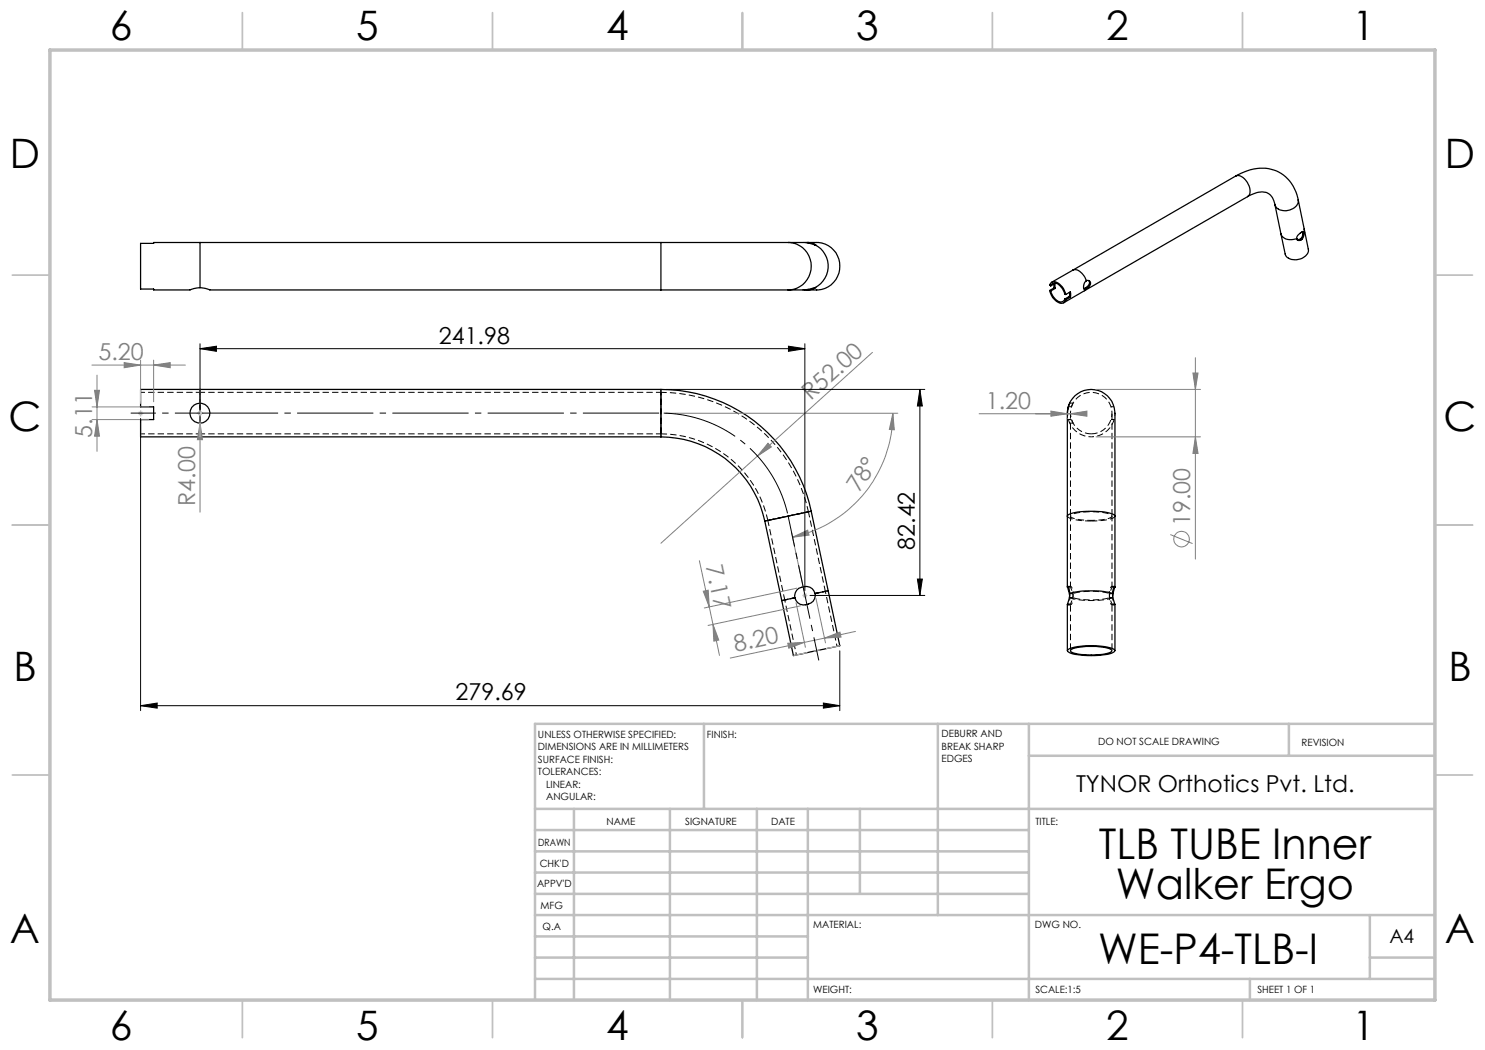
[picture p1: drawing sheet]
<svg xmlns="http://www.w3.org/2000/svg" width="297mm" height="210mm" viewBox="0 0 297 210" stroke-linecap="round" stroke-linejoin="round" font-family="sans-serif">
<path d="M159 119.5l-2 .5 2-.5M163 118.7l2.1-.4-2.1 .4M214.6 118.7l-.1 1.1-.4 1M214.6 119.5l-.1-1-.4-1.1M218.2 104.1a7.7 7.7 0 0 0 4.2-.8v-.1a4.5 4.5 0 0 0-3.2-.8 10 10 0 0 0-5 .6l-.1 .3a6.6 6.6 0 0 0 4.1 .8M221.9 118.7l.1 1.1 .4 1M221.9 119.5l.1-1 .4-1.1" fill="none" stroke="#000" stroke-width=".2" stroke-dasharray="1.3 .6" stroke-dashoffset=".5" stroke-linecap="butt"/>
<g fill="none" stroke="#000" stroke-width=".2" stroke-dasharray="1.3 .6" stroke-linecap="butt">
<path d="M132.2 86.8v-8.3v8.3M213.5 82.6v.4M213.9 84.5v.1M214.1 82.7v-.1M214.3 81.3h-.6M214.3 83.9h-.6M218.2 86.8a4.1 4.1 0 0 0 3.7-6.1 4.1 4.1 0 0 0-7-.5 4.1 4.1 0 0 0 2.7 6.5l.6 .1M222.8 83.9h-.6M222.8 81.3h-.6M153.6 104.1l8.1-1.7-8.1 1.7M213.6 117.3h.5M213.7 117.4h.4"/>
<path d="M213.9 119.1l.1 .4M214 119.5v.1M214.1 117.4v-.1M214.2 117.3h-.7M214.6 119.6v-.1M218.2 104.2a10.2 10.2 0 0 1-4.6-.8l-.1-.2M221.9 119.6v-.1M222.4 117.4v-.1M222.5 119.5v.1M222.6 119.1l-.1 .4M222.8 117.4h-.4M222.9 117.3h-.5"/>
<path d="M222.9 117.3h-.6M223 103.2v.1a5.1 5.1 0 0 1-3.4 .9h-1.4M213.5 120.8h.6M213.5 120.9h.6M213.5 121h.7M214.1 120.8v.1M214.1 120.9l.1 .1M222.3 121h.6M222.4 120.8v.1M223 120.8h-.6M223 120.9h-.6"/>
</g>
<path d="M218.2 87.4a4.7 4.7 0 0 1-4.7-4.8M223 82.6a4.7 4.7 0 0 1-4.8 4.8M156.9 120l2.4 11M167.4 129.3l-2.3-11M214.2 121l.3-.5 .1-.9" fill="none" stroke="#000" stroke-width=".2" stroke-dasharray="1.3 .6" stroke-dashoffset=".7" stroke-linecap="butt"/>
<path d="M132.2 86.8a21.8 21.8 0 0 1 21.4 17.3M153.6 104.1l3.3 15.9M161.7 102.4a30.2 30.2 0 0 0-29.5-23.9M165.1 118.3l-3.4-15.9M222.5 119.5a16.6 16.6 0 0 1-8.5 0" fill="none" stroke="#000" stroke-width=".2" stroke-dasharray="1.3 .6" stroke-dashoffset=".1" stroke-linecap="butt"/>
<path d="M40 78.5h-11.9M28.1 86.8h11.9M40 84.6v2.2v-2.2M40 80.6v-2.1v2.1M214.3 81.3l.3-.7M214.6 84.6l-.3-.6" fill="none" stroke="#000" stroke-width=".2" stroke-dasharray="1.3 .6" stroke-dashoffset=".4" stroke-linecap="butt"/>
<path d="M132.2 78.5h-92.2M40 86.8h92.2M213.9 84.6h.7M214.6 80.6h-.7M214 118.7h.6M214 119.6h.6M214 119.5h.6M222.5 118.7h-.6M222.5 119.6h-.6M222.5 119.5h-.6" fill="none" stroke="#000" stroke-width=".2" stroke-dasharray="1.3 .6" stroke-dashoffset=".3" stroke-linecap="butt"/>
<path d="M40 77.9v9.5M132.2 77.9v9.5M162.3 102.2l-9.3 2" fill="none" stroke="#000" stroke-width=".2" stroke-dasharray="1.3 .6" stroke-dashoffset=".6" stroke-linecap="butt"/>
<path d="M159 119.5l-2.6 .6M165.7 118.1l-2.7 .6M214.1 103.2v14.2M222.4 117.4v-14.2" fill="none" stroke="#000" stroke-width=".2" stroke-dasharray="1.3 .6" stroke-dashoffset=".2" stroke-linecap="butt"/>
<g fill="none" stroke="#000" stroke-width=".25">
<path d="M247.2 35.2a9 9 0 0 1 8.6-.8 7.8 7.8 0 0 1 3.8 5.6M247.2 35.2a2.22 2.22 0 0 1 2.4 1.6 1.89 1.89 0 0 1-.1 2.5M247.2 35.2l-32.6 18.8M249.5 39.3a4.3 4.3 0 0 1 4.2-.6 3.1 3.1 0 0 1 1.3 2.2M249.5 39.3l-32.6 18.8M259.6 40a2.28 2.28 0 0 1-2.4 2.1 2 2 0 0 1-2.2-1.2M259.6 40l1.2 5.8M40 57.5l2 .5h90.2M40 48.5v9M132.2 48.5h25.4M132.2 58h25.4M132.2 48.5h-101.5v.2h-2.6v9.1h2.6v.2h7.3l2-.5"/>
<path d="M132.2 48.5v9.5M157.6 48.5h3.8l1.6 .5M157.6 48.5a4.7 4.7 0 0 1 4.6 4.7 4.7 4.7 0 0 1-4.6 4.8M161.1 58h.5M161.1 48.5h.5M161.4 48.5a6.1 6.1 0 0 1 4.8 1 4.8 4.8 0 0 1 1.5 5.3 4.8 4.8 0 0 1-4.4 3.2h-1.9M161.6 48.5l1 .2 .4 .3M161.6 48.5v.1M161.6 57.9v.1M163 57.5l-2.1 .5h-3.3M163 49h.1M163 49a4.8 4.8 0 0 1 2.6 4.2 4.8 4.8 0 0 1-2.6 4.3"/>
<path d="M163 57.5h.1M163 57.5l-.4 .3-1 .2M209.9 58.1a3.1 3.1 0 0 0 2.5 2.6l.4-.2 .3-.5M209.9 58.1l.2 .1M210.1 57.2l-.2-.2a1 1 0 0 1 1.8-.4 3.5 3.5 0 0 1 1.4 2.3M210.1 57.2a1.03 1.03 0 0 1 1-.6 1.03 1.03 0 0 1 .9 .5l.6 .8 .3 .9 .2 .1M210.1 58.2a2.86 2.86 0 0 0 2.1 2.2l.5-.2 .2-.4M210.1 57.2l1-.6v1.1M210.8 56.8l.1 .8M210.9 57.6l-1 .5M210.9 57.6l.2 .1M211.1 57.7l-1 .5"/>
<path d="M212.9 59.8l.2 .2M213.1 58.9l1-.5v1M213.9 59.3l-1 .5M213.9 59.3l.2 .1M213.9 58.5v.8M214.1 59.4l-1 .6M214.6 54a1.92 1.92 0 0 1 2.2 1.2l.5 1M214.6 54l-4.2 2.4M216.9 58.1l-4.2 2.5M217.3 56.2a1.23 1.23 0 0 0-.4 1.7l.4-.1M217.3 56.2a.6 .6 0 0 1 .8 .1 .6 .6 0 0 1-.2 .8l-.6 .7M217.3 57.8l-.4 .3"/>
<path d="M217.7 56.1a1.19 1.19 0 0 1-1 1.6M255 40.9l1.2 5.9M256.2 46.8a2.05 2.05 0 0 0 2.8 1h.3M259.3 47.8a.52 .52 0 0 0 .9 .2M259.3 47.8h.1M260 47.9h-.6M260 47.9l.2 .1M260.2 47.7l-.2 .2M260.2 47.7l.2 .1M260.4 47.8l-.2 .2M260.5 46.3v.1M260.5 46.5v.7l-.3 .5"/>
<path d="M260.5 46.5h.1M260.5 46.4v.1M260.5 46.4l.2 .2M260.5 46.5l.2 .1M260.7 46.6l-.1-.3a2.01 2.01 0 0 0-1.3 1.5M260.7 46.6h.1M260.7 46.6v.7l-.3 .5M260.8 45.8l.9 4a2.22 2.22 0 0 1-2.4 2.2 1.96 1.96 0 0 1-2.3-1.2l-.8-4M260.8 45.8l-.1 .8M40 77.9v2.7M132.2 77.9a30.7 30.7 0 0 1 30 24.4M132.2 77.9h-104.1v3.5h2.6v2.5h-2.6v3.5h104.1"/>
<path d="M132.2 77.9v9.5M40 80.6a1.99 1.99 0 0 1 2 2 1.99 1.99 0 0 1-2 2M40 80.6a1.99 1.99 0 0 0-2 2 1.99 1.99 0 0 0 2 2M40 84.6v2.8M40 80.6v4.1M132.2 87.4a21.2 21.2 0 0 1 20.8 16.8M213.6 81.8l-.1 .8M213.9 80.6l-.3 1.1M153 104.2l3.4 15.9M159 119.5l-2.6 .6M162.2 102.3l-9.2 1.9M162.2 102.3l3.4 15.8"/>
<path d="M163 118.7a2.01 2.01 0 0 0-2.6-1.3 1.73 1.73 0 0 0-1.4 2.1M163 118.7a1.91 1.91 0 0 1-1.7 2.2 1.81 1.81 0 0 1-2.3-1.4M165.6 118.1l2.3 11.1-9.2 1.9-2.3-11M165.6 118.1l-2.6 .6M213.5 103.2v-19.2a6.6 6.6 0 0 1 1-4.3 4.8 4.8 0 0 1 5.7-1.4 4.8 4.8 0 0 1 2.8 5.2v19.7M213.5 103.2v-.1a5.1 5.1 0 0 1 3.3-.8 12.4 12.4 0 0 1 6 .7l.2 .2M213.5 103.2v14.2M213.5 117.3a4 4 0 0 1 0 3.6v9.2M213.5 117.3v.2M213.5 117.5l.4 1.6M213.5 117.3h.1M213.5 117.5h.2"/>
<path d="M214 118.7a17.5 17.5 0 0 1 8.5 0M222.8 117.5h.2M222.9 117.3h.1M223 117.3h-.1a4 4 0 0 0 .1 3.6v9.2M223 117.5l-.5 1.6M223 117.3v.2M223 103.2v14.2M213.6 129.9a10.5 10.5 0 0 1 5.3-.7 8.1 8.1 0 0 1 3.9 .7l.2 .2-.2 .2a11.6 11.6 0 0 1-6 .8l-2.7-.5-.6-.4zM214.2 130a12.5 12.5 0 0 1 8.1 0l.1 .2a8 8 0 0 1-4.8 .8 5.9 5.9 0 0 1-3.5-.8z"/>
</g>
<path d="M214 119.6l-.2 .9-.3 .4M214.2 117.3l.3 .5 .1 .9M222.4 117.3l-.4 .5-.1 .9M222.5 119.6l.2 .9 .3 .4M222.4 120.9l-.4-.4-.1-.9" fill="none" stroke="#000" stroke-width=".2" stroke-dasharray="1.3 .6" stroke-dashoffset=".8" stroke-linecap="butt"/>
<path d="M214.6 119.5a15.1 15.1 0 0 0 7.3 0M221.9 118.7a15.1 15.1 0 0 0-7.3 0M214.1 120.9v9.2M222.4 130.1v-9.2" fill="none" stroke="#000" stroke-width=".2" stroke-dasharray="1.3 .6" stroke-dashoffset="-.2" stroke-linecap="butt"/>
<path d="M214.1 82.6v20.6M222.4 103.2v-20.6" fill="none" stroke="#000" stroke-width=".2" stroke-dasharray="1.3 .6" stroke-dashoffset="-.1" stroke-linecap="butt"/>
<path d="M174.5 70.5l-42.3 38.1M153.6 88.6l.7 .8-2.8 1.8z" fill="none" stroke="#808080" stroke-width=".2"/>
<g fill="none" stroke="#c0c0c0" stroke-width=".35">
<path d="M48.5 2.5v7.5M98.5 2.5v7.5M148.5 2.5v7.5M198.5 2.5v7.5M248.5 2.5v7.5M2.5 55h7.5M287 55h7.5M2.5 105h7.5M287 105h7.5M2.5 155h7.5M287 155h7.5M48.5 200v7.5"/>
<path d="M98.5 200v7.5M148.5 200v7.5M198.5 200v7.5M248.5 200v7.5"/>
</g>
<g fill="none" stroke="#c0c0c0" stroke-width=".5">
<path d="M140.8 144.8v17M187.6 144.8v38.2M205.8 144.8v55.2M205.8 151.2h81.2M257.8 144.8v6.4M287 144.8h-180v55.2M107 161.8h180M107 178.8h98.8M107 174.5h98.8M107 170.3h98.8M107 166h98.8M114.8 161.8v38.2"/>
<path d="M134 161.8v38.2M151.4 161.8v38.2M161.6 161.8v38.2M172 161.8v17M107 195.8h180M107 191.5h54.6M107 187.3h54.6M107 183h180M250 195.8v4.2M274 191.5h13M274 183v12.8"/>
</g>
<path d="M10 10h277v190h-277z" fill="none" stroke="#c0c0c0" stroke-width=".7"/>
<path d="M153.6 88.6l.7 .8-2.8 1.8z" fill="#808080"/>
<path d="M133.2 82.6h46.4M158.3 106.5l2.5 11.7M158.5 107.4l3-1.4 .3 1z" fill="none" stroke="#808080" stroke-width=".2"/>
<path d="M158.5 107.4l3-1.4 .3 1z" fill="#808080"/>
<path d="M178.6 82.6l.3 3.4-1-.1z" fill="none" stroke="#808080" stroke-width=".2"/>
<path d="M178.6 82.6l.3 3.4-1-.1z" fill="#808080"/>
<path d="M178.6 82.6a25.4 25.4 0 0 1-20.1 24.8M139.9 112.1l2.7 12.8M159.3 117.6l-18.4 4M142.6 124.9l1.2 3.1-1 .2zM142.6 124.9l1.3 6.2M160.1 121.2l-18.5 3.9" fill="none" stroke="#808080" stroke-width=".2"/>
<path d="M142.6 124.9l1.2 3.1-1 .2z" fill="#808080"/>
<path d="M140.7 118.2l.9-.2 .3 3.4z" fill="none" stroke="#808080" stroke-width=".2"/>
<path d="M140.7 118.2l.9-.2 .3 3.4z" fill="#808080"/>
<path d="M163.2 119.7l1.9 8.9M157.6 128.6l3.3-.1-3.1 1.1zM159.2 120.5l1.9 9M160.9 128.5l-14.9 3.1M171.1 126.3l-10.2 2.2" fill="none" stroke="#808080" stroke-width=".2"/>
<path d="M157.6 128.6l3.3-.1-3.1 1.1z" fill="#808080"/>
<path d="M164.9 127.6l3.1-1.2 .2 1z" fill="none" stroke="#808080" stroke-width=".2"/>
<path d="M164.9 127.6l3.1-1.2 .2 1z" fill="#808080"/>
<path d="M40 84.6l.5 3.3h-1zM40 82.6v19.8" fill="none" stroke="#808080" stroke-width=".2"/>
<path d="M40 84.6l.5 3.3h-1z" fill="#808080"/>
<path d="M18.4 73h18.7M28.1 72v8.4M30.7 73l3.3-.5v1zM30.7 72v8.4" fill="none" stroke="#808080" stroke-width=".2"/>
<path d="M30.7 73l3.3-.5v1z" fill="#808080"/>
<path d="M24.8 72.5l3.3 .5-3.3 .5z" fill="none" stroke="#808080" stroke-width=".2"/>
<path d="M24.8 72.5l3.3 .5-3.3 .5z" fill="#808080"/>
<path d="M19.4 75v15.3M18.4 83.9h11.3M18.4 81.4h11.3M19.4 83.9l.5 3.3h-1z" fill="none" stroke="#808080" stroke-width=".2"/>
<path d="M19.4 83.9l.5 3.3h-1z" fill="#808080"/>
<path d="M18.9 78.1h1l-.5 3.3z" fill="none" stroke="#808080" stroke-width=".2"/>
<path d="M18.9 78.1h1l-.5 3.3z" fill="#808080"/>
<g fill="none" stroke="#000" stroke-width=".2">
<path d="M40 69.7l3.3-.5v1.1zM40 68.7v12.9M40 69.7h121M133.2 77.9h51.8M157.7 69.2l3.3 .5-3.3 .6zM161 68.7v49.4M184 77.9l.5 3.3h-1zM184 77.9v41.2M28.1 83.7v58.4M162 119.1h23M183.5 115.8h1l-.5 3.3zM168 130.2v11.9"/>
<path d="M28.1 141.1l3.3-.5v1zM28.1 141.1h139.9M164.7 140.6l3.3 .5-3.3 .5z"/>
</g>
<path d="M27.6 82.7h1M27.8 82.3l.7 .7M28.1 82.2v1M28.5 82.3l-.7 .7M39.5 82.6h1M39.7 82.3l.7 .7M40 82.2v.9M40.4 82.3l-.7 .7M160.5 119.1h1M160.6 118.7l.7 .7M161 118.6v1M161.3 118.7l-.7 .7" fill="none" stroke="#c0c0c0" stroke-width=".2"/>
<path d="M40 77.9v9.5M158.7 131.1l9.3-2" fill="none" stroke="#c0c0c0" stroke-width=".2" stroke-dasharray="15.2 1.3 1.3 1.3" stroke-dashoffset="12.4" stroke-linecap="butt"/>
<path d="M28.1 78v9.4" fill="none" stroke="#c0c0c0" stroke-width=".2" stroke-dasharray="15.2 1.3 1.3 1.3" stroke-dashoffset="12.5" stroke-linecap="butt"/>
<path d="M38 82.6h4" fill="none" stroke="#c0c0c0" stroke-width=".2" stroke-dasharray="15.2 1.3 1.3 1.3" stroke-dashoffset="15.1" stroke-linecap="butt"/>
<path d="M40 69.7l3.3-.5v1.1zM157.7 69.2l3.3 .5-3.3 .6zM184 77.9l.5 3.3h-1zM183.5 115.8h1l-.5 3.3zM28.1 141.1l3.3-.5v1zM164.7 140.6l3.3 .5-3.3 .5z" fill="#000"/>
<g fill="none" stroke="#808080" stroke-width=".2">
<path d="M219.2 77.9h20.9M238.6 74.6h1l-.5 3.3zM239.1 71.5v40.3M219.2 87.4h20.9M234.1 106.9l4.4 1.8"/>
<circle cx="236.3" cy="107.8" r="1.56"/>
</g>
<path d="M157.6 103.2a26 26 0 0 0-25.4-20.6" fill="none" stroke="#000" stroke-width=".2" stroke-dasharray="15.2 1.3 1.3 1.3" stroke-dashoffset="-.6" stroke-linecap="butt"/>
<path d="M40 82.6h92.2" fill="none" stroke="#000" stroke-width=".2" stroke-dasharray="15.2 1.3 1.3 1.3" stroke-dashoffset="-.4" stroke-linecap="butt"/>
<path d="M157.6 103.2l3.4 15.9" fill="none" stroke="#000" stroke-width=".2" stroke-dasharray="15.2 1.3 1.3 1.3" stroke-dashoffset="9" stroke-linecap="butt"/>
<path d="M40 82.6h-13.9" fill="none" stroke="#000" stroke-width=".2" stroke-dasharray="15.2 1.3 1.3 1.3" stroke-dashoffset="10.2" stroke-linecap="butt"/>
<path d="M161 119.1l2.8 13" fill="none" stroke="#000" stroke-width=".2" stroke-dasharray="15.2 1.3 1.3 1.3" stroke-dashoffset="10.5" stroke-linecap="butt"/>
<path d="M238.6 74.6h1l-.5 3.3z" fill="#808080"/>
<path d="M239.1 87.4l.5 3.3h-1z" fill="none" stroke="#808080" stroke-width=".2"/>
<path d="M239.1 87.4l.5 3.3h-1z" fill="#808080"/>
<path d="M195.8 82.8h18.3M210.2 82.2l3.3 .6-3.3 .4zM213.5 83.6v.1M214.1 83.6v.1" fill="none" stroke="#808080" stroke-width=".2"/>
<path d="M210.2 82.2l3.3 .6-3.3 .4z" fill="#808080"/>
<path d="M214.1 82.8l3.3-.6v1z" fill="none" stroke="#808080" stroke-width=".2"/>
<path d="M214.1 82.8l3.3-.6v1z" fill="#808080"/>
<g font-size="8.5">
<text x="219.8" y="171.8">TLB TUBE Inner</text>
<text x="223.2" y="179.9">Walker Ergo</text>
<text x="219.6" y="192.7">WE-P4-TLB-I</text>
</g>
<g font-size="8.1">
<text x="22" y="8">6</text>
<text x="71.2" y="8">5</text>
<text x="121.2" y="8">4</text>
<text x="171.2" y="8">3</text>
<text x="221.2" y="8">2</text>
<text x="270.5" y="8">1</text>
<text x="2" y="33.6">D</text>
<text x="289" y="33.6">D</text>
<text x="1.7" y="86.1">C</text>
<text x="288.7" y="86.1">C</text>
<text x="2.7" y="136.1">B</text>
<text x="289.7" y="136.1">B</text>
<text x="2" y="188.6">A</text>
<text x="289" y="188.6">A</text>
<text x="22" y="208">6</text>
<text x="71.2" y="208">5</text>
<text x="121.2" y="208">4</text>
<text x="171.2" y="208">3</text>
<text x="221.2" y="208">2</text>
<text x="270.5" y="208">1</text>
</g>
<g font-size="4.7" fill="#808080">
<text x="19.7" y="72">5.20</text>
<text x="162.1" y="80.3" transform="rotate(-42 162.1 80.3)">R52.00</text>
<text x="197.2" y="81.7">1.20</text>
<text x="18.4" y="87.5" transform="rotate(-90 18.4 87.5)">5.11</text>
<text x="39.1" y="101.1" transform="rotate(-90 39.1 101.1)">R4.00</text>
<text x="171.9" y="98.7" transform="rotate(-57 171.9 98.7)">78°</text>
<text x="238" y="105.2" transform="rotate(-90 238 105.2)">19.00</text>
<text x="141.2" y="113.2" transform="rotate(78 141.2 113.2)">7.17</text>
<text x="147.1" y="130.3" transform="rotate(-12 147.1 130.3)">8.20</text>
</g>
<g font-size="4.7">
<text x="87.8" y="68.7">241.98</text>
<text x="183" y="110" transform="rotate(-90 183 110)">82.42</text>
<text x="91.1" y="140.1">279.69</text>
<text x="215.2" y="158.3">TYNOR Orthotics Pvt. Ltd.</text>
</g>
<text font-size="3.9" x="277.9" y="188.5">A4</text>
<g font-size="2">
<text x="107.6" y="147.6">UNLESS OTHERWISE SPECIFIED:</text>
<text x="141.4" y="147.6">FINISH:</text>
<text x="188.3" y="147.5">DEBURR AND</text>
<text x="188.3" y="150">BREAK SHARP</text>
<text x="219.6" y="149">DO NOT SCALE DRAWING</text>
<text x="260.3" y="149.2">REVISION</text>
<text x="107.6" y="150.1">DIMENSIONS ARE IN MILLIMETERS</text>
<text x="107.6" y="152.6">SURFACE FINISH:</text>
<text x="107.6" y="155.1">TOLERANCES:</text>
<text x="188.3" y="152.5">EDGES</text>
<text x="109.2" y="157.6">LINEAR:</text>
<text x="109.2" y="160.1">ANGULAR:</text>
<text x="121.3" y="165">NAME</text>
<text x="137" y="164.9">SIGNATURE</text>
<text x="154.2" y="164.9">DATE</text>
<text x="207.1" y="164.9">TITLE:</text>
<text x="107.6" y="169.1">DRAWN</text>
<text x="107.9" y="173.3">CHK'D</text>
<text x="107.4" y="177.4">APPV'D</text>
<text x="108.1" y="181.8">MFG</text>
<text x="108.5" y="186">Q.A</text>
<text x="162.6" y="185.5">MATERIAL:</text>
<text x="207" y="185.5">DWG NO.</text>
<text x="162.6" y="198.5">WEIGHT:</text>
<text x="207.1" y="198.6">SCALE:1:5</text>
<text x="251.5" y="198.6">SHEET 1 OF 1</text>
</g>
</svg>
